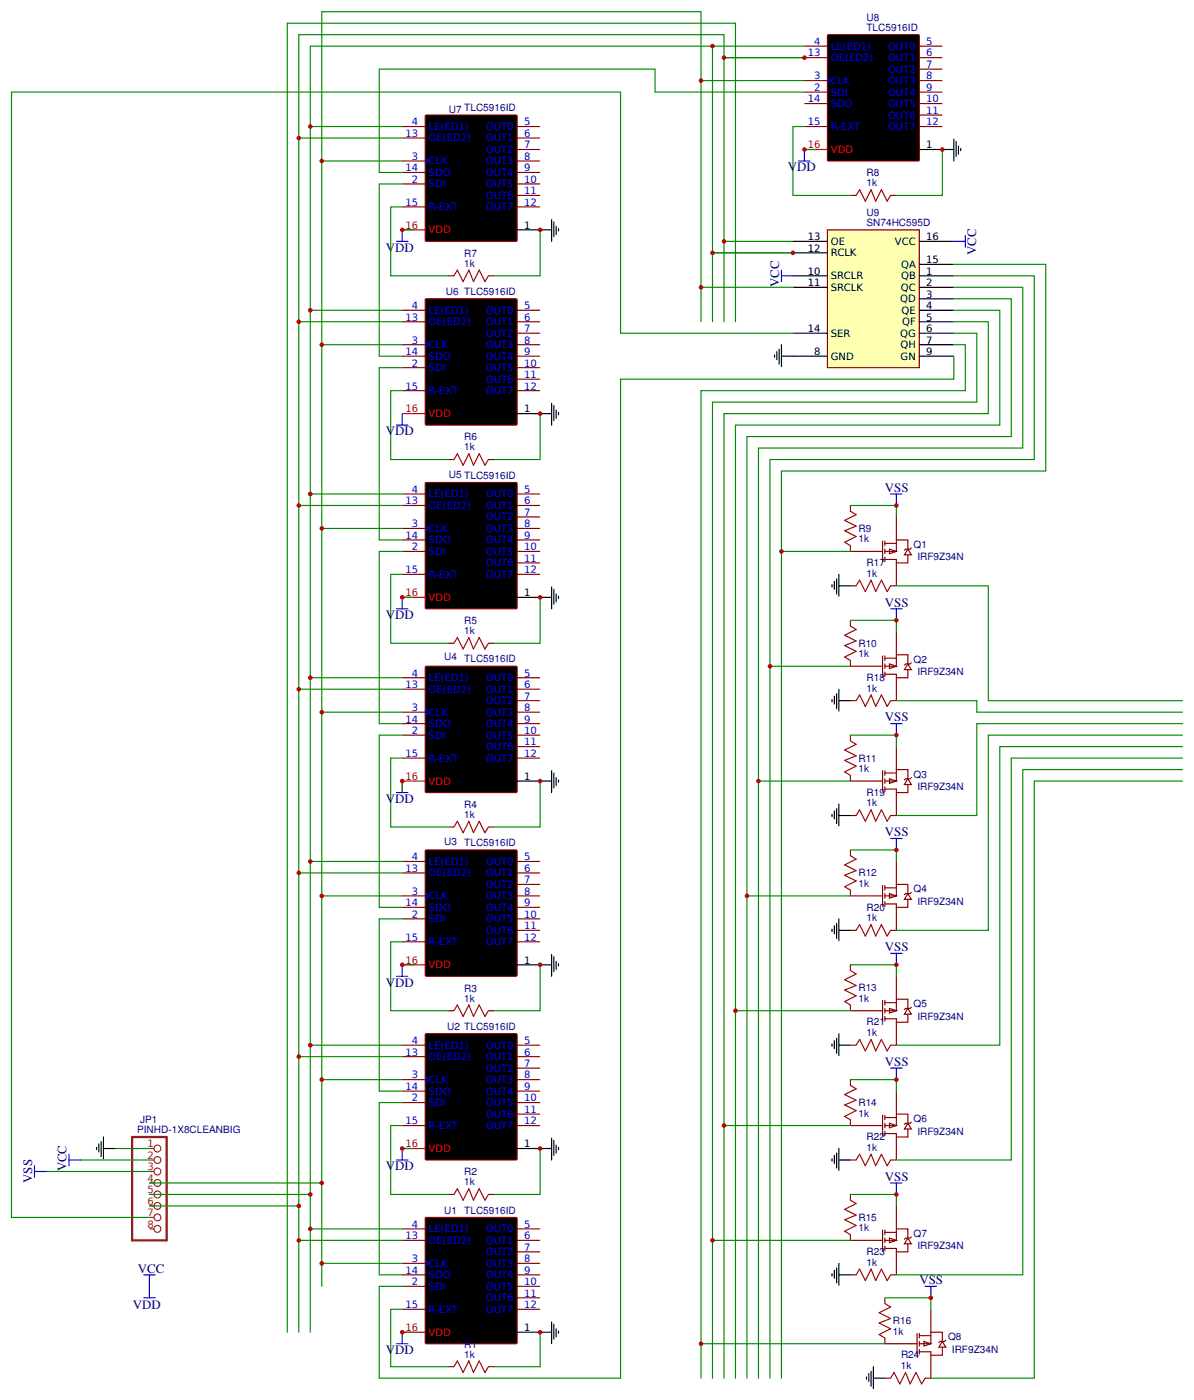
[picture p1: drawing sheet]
<svg xmlns="http://www.w3.org/2000/svg" width="277mm" height="325mm" viewBox="0 0 277 325" stroke-linecap="round" stroke-linejoin="round" font-family="sans-serif">
<path d="M192.2 8.1h20.9l.2 .1 .1 28.9-.2 .3h-20.9l-.2-.1-.1-29zM98.7 282.9l.2-.1h20.8l.3 .1v28.9l-.1 .3h-21l-.2-.1z" fill="#000" stroke="#800" stroke-width=".27"/>
<path d="M213.4 34.7h5.3M120 309.4h5.3" fill="none" stroke="#000" stroke-width=".27"/>
<g fill="none" stroke="#800" stroke-width=".27">
<path d="M186.7 18.7h5.3M186.7 10.7h5.3M186.7 13.4h5.3M213.4 18.7h5.3M213.4 10.7h5.3M213.4 13.4h5.3M213.4 16.1h5.3M186.7 21.4h5.3M186.7 24.1h5.3M186.7 29.4h5.3M213.4 21.4h5.3M213.4 24.1h5.3"/>
<path d="M213.4 26.7h5.3M213.4 29.4h5.3M93.3 296.1h5.4M93.3 293.4h5.4M93.3 285.4h5.4M93.3 288.1h5.4M93.3 298.8h5.4M120 296.1h5.3M120 293.4h5.3M120 285.4h5.3M120 288.1h5.3M120 290.8h5.3"/>
<path d="M120 298.8h5.3M93.3 304.1h5.4M120 301.4h5.3M120 304.1h5.3"/>
</g>
<path d="M192 17.9l.8 .8-.8 .8M98.7 292.6l.8 .8-.8 .8" fill="none" stroke="#00f" stroke-width=".27"/>
<path d="M186.7 34.7h5.3M93.3 309.4h5.4" fill="none" stroke="#f00" stroke-width=".27"/>
<path d="M162.7 74.7v-72h-88v296.1M165.4 74.7v-64h-93.4v298.7M168 74.7v-66.6h-98.7v301.3M170.7 74.7v-69.3h-104v304M74.7 122.7h18.6M74.7 165.4h18.6M74.7 208.1h18.6" fill="none" stroke="#080" stroke-width=".27"/>
<circle cx="74.7" cy="122.7" r=".53" fill="#c00"/>
<path d="M74.7 80.1h18.6" fill="none" stroke="#080" stroke-width=".27"/>
<circle cx="74.7" cy="80.1" r=".53" fill="#c00"/>
<path d="M74.7 37.4h18.6" fill="none" stroke="#080" stroke-width=".27"/>
<circle cx="74.7" cy="37.4" r=".53" fill="#c00"/>
<path d="M72 29.4h21.3" fill="none" stroke="#080" stroke-width=".27"/>
<circle cx="72" cy="29.4" r=".53" fill="#c00"/>
<path d="M72 72.1h21.3" fill="none" stroke="#080" stroke-width=".27"/>
<g fill="#c00">
<circle cx="72" cy="72.1" r=".53"/>
<circle cx="74.7" cy="208.1" r=".53"/>
</g>
<path d="M192 53.4h21.4v32h-21.4z" fill="#ffffb0" stroke="#800000" stroke-width=".27"/>
<g fill="none" stroke="#000" stroke-width=".27">
<path d="M184 56.1h8M184 58.7h8M213.4 56.1h8M184 64.1h8M184 66.7h8M184 77.4h8M213.4 64.1h8M213.4 66.7h8M213.4 77.4h8M213.4 61.4h8M213.4 69.4h8M213.4 72.1h8"/>
<path d="M213.4 74.7h8M184 82.7h8M213.4 82.7h8M213.4 80.1h8"/>
</g>
<path d="M74.7 250.8h18.6M74.7 293.4h18.6" fill="none" stroke="#080" stroke-width=".27"/>
<circle cx="74.7" cy="293.4" r=".53" fill="#c00"/>
<path d="M162.7 18.7h24M168 13.4h18.7M93.3 42.7h-5.3v40h5.3M165.4 58.7h18.6M93.3 85.4h-5.3v40h5.3M72 114.7h21.3M93.3 128.1h-5.3v40h5.3M93.3 170.7h-5.3v40h5.3M93.3 213.4h-5.3v40h5.3M93.3 256.1h-5.3v40h5.3" fill="none" stroke="#080" stroke-width=".27"/>
<path d="M98.8 26.8l20.9-.1 .3 .2v28.9l-.1 .2-21 .1-.2-.2v-28.9zM98.7 69.5l.2-.1h20.8l.3 .1v29l-.1 .2h-21l-.2-.1zM98.7 112.2l.2-.1h20.8l.3 .1v28.9l-.1 .3h-21l-.2-.1zM98.7 154.9l.2-.2h20.8l.3 .2v28.9l-.1 .2-21 .1-.2-.2zM98.7 197.5l.2-.1h20.8l.3 .1v29l-.1 .2h-21l-.2-.1zM98.7 240.2l.2-.1h20.8l.3 .1v29l-.1 .2h-21l-.2-.1z" fill="#000" stroke="#800" stroke-width=".27"/>
<path d="M120 53.4h5.3M120 96.1h5.3M120 138.7h5.3M120 181.4h5.3M120 224.1h5.3M120 266.8h5.3" fill="none" stroke="#000" stroke-width=".27"/>
<g fill="none" stroke="#800" stroke-width=".27">
<path d="M93.3 37.4h5.4M93.3 29.4h5.4M93.3 32.1h5.4M120 37.4h5.3M120 29.4h5.3M120 32.1h5.3M120 34.7h5.3M93.3 40.1h5.4M93.3 42.7h5.4M93.3 48.1h5.4M120 40.1h5.3M120 42.7h5.3"/>
<path d="M120 45.4h5.3M120 48.1h5.3M93.3 72.1h5.4M93.3 74.7h5.4M120 72.1h5.3M120 74.7h5.3M120 77.4h5.3M93.3 82.7h5.4M93.3 80.1h5.4M93.3 85.4h5.4M93.3 90.7h5.4M120 82.7h5.3"/>
<path d="M120 80.1h5.3M120 85.4h5.3M120 88.1h5.3M120 90.7h5.3M93.3 114.7h5.4M93.3 117.4h5.4M120 114.7h5.3M120 117.4h5.3M93.3 125.4h5.4M93.3 122.7h5.4M93.3 128.1h5.4M93.3 133.4h5.4"/>
<path d="M120 125.4h5.3M120 122.7h5.3M120 120.1h5.3M120 128.1h5.3M120 130.7h5.3M120 133.4h5.3M93.3 157.4h5.4M120 157.4h5.3M93.3 168.1h5.4M93.3 165.4h5.4M93.3 160.1h5.4M93.3 170.7h5.4"/>
<path d="M93.3 176.1h5.4M120 168.1h5.3M120 165.4h5.3M120 160.1h5.3M120 162.7h5.3M120 170.7h5.3M120 173.4h5.3M120 176.1h5.3M93.3 210.7h5.4M93.3 208.1h5.4M93.3 200.1h5.4M93.3 202.7h5.4"/>
<path d="M93.3 213.4h5.4M93.3 218.7h5.4M120 210.7h5.3M120 208.1h5.3M120 200.1h5.3M120 202.7h5.3M120 205.4h5.3M120 213.4h5.3M120 216.1h5.3M120 218.7h5.3M93.3 253.4h5.4M93.3 250.8h5.4"/>
<path d="M93.3 242.7h5.4M93.3 245.4h5.4M93.3 256.1h5.4M120 253.4h5.3M120 250.8h5.3M120 242.7h5.3M120 245.4h5.3M120 248.1h5.3M120 256.1h5.3M120 258.8h5.3M93.3 261.4h5.4M120 261.4h5.3"/>
</g>
<path d="M98.7 36.6l.8 .8-.8 .8M98.7 79.3l.8 .8-.8 .8M98.7 121.9l.8 .8-.8 .8M98.7 164.6l.8 .8-.8 .8M98.7 207.3l.8 .8-.8 .8M98.7 250l.8 .8-.8 .8" fill="none" stroke="#00f" stroke-width=".27"/>
<path d="M93.3 53.4h5.4M93.3 96.1h5.4M93.3 138.7h5.4M93.3 181.4h5.4M93.3 224.1h5.4M93.3 266.8h5.4" fill="none" stroke="#f00" stroke-width=".27"/>
<circle cx="72" cy="114.7" r=".53" fill="#c00"/>
<path d="M72 157.4h21.3M72 200.1h21.3" fill="none" stroke="#080" stroke-width=".27"/>
<circle cx="72" cy="200.1" r=".53" fill="#c00"/>
<path d="M72 242.7h21.3" fill="none" stroke="#080" stroke-width=".27"/>
<circle cx="72" cy="242.8" r=".53" fill="#c00"/>
<path d="M72 285.4h21.3" fill="none" stroke="#080" stroke-width=".27"/>
<circle cx="72" cy="285.4" r=".53" fill="#c00"/>
<path d="M69.3 288.1h24" fill="none" stroke="#080" stroke-width=".27"/>
<circle cx="69.3" cy="288.1" r=".53" fill="#c00"/>
<path d="M69.3 245.4h24" fill="none" stroke="#080" stroke-width=".27"/>
<circle cx="69.3" cy="245.4" r=".53" fill="#c00"/>
<path d="M69.3 117.4h24M69.3 160.1h24M69.3 202.7h24" fill="none" stroke="#080" stroke-width=".27"/>
<circle cx="69.3" cy="117.4" r=".53" fill="#c00"/>
<path d="M69.3 32.1h24" fill="none" stroke="#080" stroke-width=".27"/>
<circle cx="69.3" cy="32.1" r=".53" fill="#c00"/>
<path d="M168 13.4h18.7M168 56.1h16M93.3 261.4h-2.6v16h13.3M125.3 266.8v10.6h-10.6" fill="none" stroke="#080" stroke-width=".27"/>
<path d="M105.3 277.4l.8-1.3 1.4 2.7 1.3-2.7 1.1 2.7 1.3-2.7 1.3 2.7 .8-1.4M105.3 317.4l.8-1.3 1.4 2.7 1.3-2.7 1.1 2.7 1.3-2.7 1.3 2.7 .8-1.4" fill="none" stroke="#a00000" stroke-width=".27"/>
<path d="M104 277.4h1.3M113.3 277.4h1.4M104 317.4h1.3M113.3 317.4h1.4" fill="none" stroke="#800" stroke-width=".27"/>
<g fill="none" stroke="#000" stroke-width=".27">
<path d="M218.7 34.7h2.7M221.4 32.3v5.1M221.9 32.9v3.4M222.4 33.9v1.9M223 34.5v.5M125.3 53.4h2.7M128 51v5.1M128.5 51.5v3.5M129.1 52.6v1.9M129.6 53.1v.6M125.3 96.1h2.7M128 93.7v5"/>
<path d="M128.5 94.2v3.5M129.1 95.3v1.8M129.6 95.8v.5M128 179v5.1M128.5 179.5v3.5M125.3 181.4h2.7M129.1 180.6v1.9M129.6 181.1v.6M125.3 224.1h2.7M128 221.7v5M128.5 222.2v3.5M129.1 223.3v1.8"/>
<path d="M129.6 223.8v.5M125.3 266.8h2.7M128 264.4v5M128.5 264.9v3.5M129.1 266v1.8M129.6 266.5v.5M125.3 309.4h2.7M128 307v5.1M128.5 307.6v3.4M129.1 308.6v1.9M129.6 309.2v.5"/>
</g>
<circle cx="125.3" cy="266.8" r=".53" fill="#c00"/>
<path d="M125.3 309.4v8h-10.6" fill="none" stroke="#080" stroke-width=".27"/>
<circle cx="125.3" cy="309.4" r=".53" fill="#c00"/>
<path d="M93.3 218.7h-2.6v16h13.3M125.3 224.1v10.6h-10.6M93.3 304.1h-2.6v13.3h13.3" fill="none" stroke="#080" stroke-width=".27"/>
<path d="M105.3 234.7l.8-1.3 1.4 2.7 1.3-2.7 1.1 2.7 1.3-2.7 1.3 2.7 .8-1.4" fill="none" stroke="#a00000" stroke-width=".27"/>
<path d="M104 234.7h1.3M113.3 234.7h1.4" fill="none" stroke="#800" stroke-width=".27"/>
<circle cx="125.3" cy="224.1" r=".53" fill="#c00"/>
<path d="M105.3 106.7l.8-1.3 1.4 2.7 1.3-2.7 1.1 2.7 1.3-2.7 1.3 2.7 .8-1.4M105.3 149.4l.8-1.3 1.4 2.6 1.3-2.6 1.1 2.6 1.3-2.6 1.3 2.6 .8-1.3M105.3 192.1l.8-1.4 1.4 2.7 1.3-2.7 1.1 2.7 1.3-2.7 1.3 2.7 .8-1.3" fill="none" stroke="#a00000" stroke-width=".27"/>
<path d="M104 106.7h1.3M113.3 106.7h1.4M104 149.4h1.3M113.3 149.4h1.4M104 192.1h1.3M113.3 192.1h1.4" fill="none" stroke="#800" stroke-width=".27"/>
<path d="M93.3 90.7h-2.6v16h13.3M125.3 96.1v10.6h-10.6M93.3 133.4h-2.6v16h13.3M125.3 138.7v10.7h-10.6M93.3 176.1h-2.6v16h13.3M125.3 181.4v10.7h-10.6" fill="none" stroke="#080" stroke-width=".27"/>
<g fill="#c00">
<circle cx="125.3" cy="96.1" r=".53"/>
<circle cx="74.7" cy="250.8" r=".53"/>
<circle cx="69.3" cy="160.1" r=".53"/>
<circle cx="72" cy="157.4" r=".53"/>
<circle cx="74.7" cy="165.4" r=".53"/>
<circle cx="125.3" cy="181.4" r=".53"/>
</g>
<path d="M105.3 64.1l.8-1.4 1.4 2.7 1.3-2.7 1.1 2.7 1.3-2.7 1.3 2.7 .8-1.3" fill="none" stroke="#a00000" stroke-width=".27"/>
<path d="M104 64.1h1.3M113.3 64.1h1.4" fill="none" stroke="#800" stroke-width=".27"/>
<path d="M125.3 53.4v10.7h-10.6" fill="none" stroke="#080" stroke-width=".27"/>
<circle cx="125.3" cy="53.4" r=".53" fill="#c00"/>
<path d="M198.7 45.4l.8-1.3 1.3 2.6 1.4-2.6 1 2.6 1.4-2.6 1.3 2.6 .8-1.3" fill="none" stroke="#a00000" stroke-width=".27"/>
<path d="M197.4 45.4h1.3M206.7 45.4h1.3" fill="none" stroke="#800" stroke-width=".27"/>
<path d="M186.7 29.4h-2.7v16h13.4" fill="none" stroke="#080" stroke-width=".27"/>
<g fill="#fefefe" stroke="#800" stroke-width=".27">
<path d="M206.4 127.5l1.6 .6-1.6 .5z"/>
<path d="M210.7 127.5l.8 1.4h-1.6z"/>
</g>
<g fill="none" stroke="#800" stroke-width=".27">
<path d="M197.4 117.4v1.3M197.4 126.7v1.4h7.4M204.8 125.7v4.8M205.4 126.2h2.6M205.4 125.7v1M205.4 127.5v1.1M205.4 129.4v1.1M208 125.4h2.7v2.1M208 125.4v2.7h-2.6M208 120.1v5.3M208 130.7v5.4M210.7 128.9v1.8h-2.7v-.8h-2.6"/>
<path d="M211.5 127.3l-.3 .2h-1l-.3 .3"/>
</g>
<path d="M197.4 118.7l1.3 .8-2.7 1.4 2.7 1.3-2.7 1.1 2.7 1.3-2.7 1.3 1.4 .8" fill="none" stroke="#a00000" stroke-width=".27"/>
<path d="M206.7 114.7h2.7M208 114.7v2.7" fill="none" stroke="#00f" stroke-width=".27"/>
<path d="M221.4 77.4h5.3v16h-61.3v226.7M221.4 74.7h8v21.4h-61.4v224M221.4 72.1h10.6v26.6h-61.3v221.4M221.4 69.4h13.3v32h-61.3v218.7M221.4 66.7h16v37.4h-61.4v216M221.4 64.1h18.6v42.6h-61.3v213.4M221.4 61.4h21.3v48h-61.3v210.7M221.4 80.1h2.6v10.6h-61.3v229.4M197.4 117.4h10.6v2.7" fill="none" stroke="#080" stroke-width=".27"/>
<circle cx="208" cy="117.4" r=".53" fill="#c00"/>
<g fill="#fefefe" stroke="#800" stroke-width=".27">
<path d="M206.4 154.2l1.6 .5-1.6 .6z"/>
<path d="M210.7 154.2l.8 1.3h-1.6z"/>
</g>
<g fill="none" stroke="#800" stroke-width=".27">
<path d="M197.4 153.4v1.3h7.4M197.4 144.1v1.3M204.8 152.3v4.8M205.4 152.9h2.6M205.4 152.3v1.1M205.4 154.2v1.1M205.4 156.1v1M208 152.1h2.7v2.1M208 152.1v2.6h-2.6M208 146.7v5.4M208 157.4v5.3M210.7 155.5v1.9h-2.7v-.8h-2.6"/>
<path d="M211.5 153.9l-.3 .3h-1l-.3 .3"/>
</g>
<path d="M197.4 145.4l1.3 .8-2.7 1.3 2.7 1.4-2.7 1 2.7 1.4-2.7 1.3 1.4 .8" fill="none" stroke="#a00000" stroke-width=".27"/>
<path d="M206.7 141.4h2.7M208 141.4v2.7" fill="none" stroke="#00f" stroke-width=".27"/>
<path d="M197.4 144.1h10.6v2.6" fill="none" stroke="#080" stroke-width=".27"/>
<g fill="#fefefe" stroke="#800" stroke-width=".27">
<path d="M206.4 180.9l1.6 .5-1.6 .5z"/>
<path d="M210.7 180.9l.8 1.3h-1.6z"/>
</g>
<g fill="none" stroke="#800" stroke-width=".27">
<path d="M197.4 170.7v1.4M204.8 179v4.8M205.4 179.5h2.6M205.4 179v1.1M208 178.7h2.7v2.2M208 178.7v2.7h-2.6M208 173.4v5.3M197.4 180.1v1.3h7.4M205.4 180.9v1M205.4 182.7v1.1M208 184.1v5.3M210.7 182.2v1.9h-2.7v-.8h-2.6"/>
<path d="M211.5 180.6l-.3 .3h-1l-.3 .2"/>
</g>
<path d="M197.4 172.1l1.3 .8-2.7 1.3 2.7 1.3-2.7 1.1 2.7 1.3-2.7 1.4 1.4 .8" fill="none" stroke="#a00000" stroke-width=".27"/>
<path d="M206.7 168.1h2.7M208 168.1v2.6" fill="none" stroke="#00f" stroke-width=".27"/>
<path d="M197.4 170.7h10.6v2.7" fill="none" stroke="#080" stroke-width=".27"/>
<circle cx="208" cy="170.7" r=".53" fill="#c00"/>
<g fill="#fefefe" stroke="#800" stroke-width=".27">
<path d="M206.4 207.5l1.6 .6-1.6 .5z"/>
<path d="M210.7 207.5l.8 1.4h-1.6z"/>
</g>
<g fill="none" stroke="#800" stroke-width=".27">
<path d="M197.4 197.4v1.3M197.4 206.7v1.4h7.4M204.8 205.7v4.8M205.4 206.2h2.6M205.4 205.7v1M205.4 207.5v1.1M205.4 209.4v1.1M208 205.4h2.7v2.1M208 205.4v2.7h-2.6M208 200.1v5.3M208 210.7v5.4M210.7 208.9v1.8h-2.7v-.8h-2.6"/>
<path d="M211.5 207.3l-.3 .2h-1l-.3 .3"/>
</g>
<path d="M197.4 198.7l1.3 .8-2.7 1.4 2.7 1.3-2.7 1.1 2.7 1.3-2.7 1.3 1.4 .8" fill="none" stroke="#a00000" stroke-width=".27"/>
<path d="M206.7 194.7h2.7M208 194.7v2.7" fill="none" stroke="#00f" stroke-width=".27"/>
<path d="M197.4 197.4h10.6v2.7" fill="none" stroke="#080" stroke-width=".27"/>
<circle cx="208" cy="197.4" r=".53" fill="#c00"/>
<g fill="#fefefe" stroke="#800" stroke-width=".27">
<path d="M206.4 234.2l1.6 .5-1.6 .6z"/>
<path d="M210.7 234.2l.8 1.3h-1.6z"/>
</g>
<g fill="none" stroke="#800" stroke-width=".27">
<path d="M197.4 233.4v1.3h7.4M197.4 224.1v1.3M204.8 232.3v4.8M205.4 232.9h2.6M205.4 232.3v1.1M205.4 234.2v1.1M205.4 236.1v1M208 232.1h2.7v2.1M208 232.1v2.6h-2.6M208 226.7v5.4M208 237.4v5.3M210.7 235.5v1.9h-2.7v-.8h-2.6"/>
<path d="M211.5 233.9l-.3 .3h-1l-.3 .3"/>
</g>
<path d="M197.4 225.4l1.3 .8-2.7 1.3 2.7 1.4-2.7 1 2.7 1.4-2.7 1.3 1.4 .8" fill="none" stroke="#a00000" stroke-width=".27"/>
<path d="M206.7 221.4h2.7M208 221.4v2.7" fill="none" stroke="#00f" stroke-width=".27"/>
<path d="M197.4 224.1h10.6v2.6" fill="none" stroke="#080" stroke-width=".27"/>
<circle cx="208" cy="224.1" r=".53" fill="#c00"/>
<g fill="#fefefe" stroke="#800" stroke-width=".27">
<path d="M206.4 260.9l1.6 .5-1.6 .6z"/>
<path d="M210.7 260.9l.8 1.3h-1.6z"/>
</g>
<g fill="none" stroke="#800" stroke-width=".27">
<path d="M197.4 250.8v1.3M204.8 259v4.8M205.4 259.6h2.6M205.4 259v1.1M208 258.8h2.7v2.1M208 258.8v2.6h-2.6M208 253.4v5.4M197.4 260.1v1.3h7.4M205.4 260.9v1.1M205.4 262.8v1M208 264.1v5.3M210.7 262.2v1.9h-2.7v-.8h-2.6"/>
<path d="M211.5 260.6l-.3 .3h-1l-.3 .3"/>
</g>
<path d="M197.4 252.1l1.3 .8-2.7 1.3 2.7 1.4-2.7 1 2.7 1.4-2.7 1.3 1.4 .8" fill="none" stroke="#a00000" stroke-width=".27"/>
<path d="M206.7 248.1h2.7M208 248.1v2.7" fill="none" stroke="#00f" stroke-width=".27"/>
<path d="M197.4 250.8h10.6v2.6" fill="none" stroke="#080" stroke-width=".27"/>
<circle cx="208" cy="250.8" r=".53" fill="#c00"/>
<g fill="#fefefe" stroke="#800" stroke-width=".27">
<path d="M206.4 287.6l1.6 .5-1.6 .5z"/>
<path d="M210.7 287.6l.8 1.3h-1.6z"/>
</g>
<g fill="none" stroke="#800" stroke-width=".27">
<path d="M197.4 277.4v1.4M197.4 286.8v1.3h7.4M204.8 285.7v4.8M205.4 286.2h2.6M205.4 285.7v1.1M205.4 287.6v1M205.4 289.4v1.1M208 285.4h2.7v2.2M208 285.4v2.7h-2.6M208 280.1v5.3M208 290.8v5.3M210.7 288.9v1.9h-2.7v-.8h-2.6"/>
<path d="M211.5 287.3l-.3 .3h-1l-.3 .2"/>
</g>
<path d="M197.4 278.8l1.3 .8-2.7 1.3 2.7 1.3-2.7 1.1 2.7 1.3-2.7 1.4 1.4 .8" fill="none" stroke="#a00000" stroke-width=".27"/>
<path d="M206.7 274.8h2.7M208 274.8v2.6" fill="none" stroke="#00f" stroke-width=".27"/>
<path d="M197.4 277.4h10.6v2.7" fill="none" stroke="#080" stroke-width=".27"/>
<circle cx="208" cy="277.4" r=".53" fill="#c00"/>
<g fill="#fefefe" stroke="#800" stroke-width=".27">
<path d="M214.4 311.6l1.6 .5-1.6 .5z"/>
<path d="M218.7 311.6l.8 1.3h-1.6z"/>
</g>
<g fill="none" stroke="#800" stroke-width=".27">
<path d="M205.4 310.8v1.3h7.4M205.4 301.4v1.4M212.8 309.7v4.8M213.4 310.2h2.6M213.4 309.7v1.1M213.4 311.6v1M213.4 313.4v1.1M216 309.4h2.7v2.2M216 309.4v2.7h-2.6M216 304.1v5.3M216 314.8v5.3M218.7 312.9v1.9h-2.7v-.8h-2.6"/>
<path d="M219.5 311.3l-.3 .3h-1l-.3 .2"/>
</g>
<path d="M205.4 302.8l1.3 .8-2.7 1.3 2.7 1.3-2.7 1.1 2.7 1.3-2.7 1.4 1.4 .8" fill="none" stroke="#a00000" stroke-width=".27"/>
<path d="M214.7 298.8h2.7M216 298.8v2.6" fill="none" stroke="#00f" stroke-width=".27"/>
<path d="M205.4 301.4h10.6v2.7" fill="none" stroke="#080" stroke-width=".27"/>
<circle cx="216" cy="301.4" r=".53" fill="#c00"/>
<path d="M218.7 34.7v10.7h-10.7" fill="none" stroke="#080" stroke-width=".27"/>
<circle cx="218.7" cy="34.7" r=".53" fill="#c00"/>
<path d="M181.4 128.1h16" fill="none" stroke="#080" stroke-width=".27"/>
<circle cx="181.4" cy="128.1" r=".53" fill="#c00"/>
<path d="M178.7 154.7h18.7M176 181.4h21.4" fill="none" stroke="#080" stroke-width=".27"/>
<circle cx="176" cy="181.4" r=".53" fill="#c00"/>
<path d="M173.4 208.1h24" fill="none" stroke="#080" stroke-width=".27"/>
<circle cx="173.4" cy="208.1" r=".53" fill="#c00"/>
<path d="M170.7 234.7h26.7" fill="none" stroke="#080" stroke-width=".27"/>
<circle cx="170.7" cy="234.7" r=".53" fill="#c00"/>
<path d="M168 261.4h29.4" fill="none" stroke="#080" stroke-width=".27"/>
<circle cx="168" cy="261.4" r=".53" fill="#c00"/>
<path d="M165.4 288.1h32" fill="none" stroke="#080" stroke-width=".27"/>
<circle cx="165.4" cy="288.1" r=".53" fill="#c00"/>
<path d="M162.7 312.1h42.7" fill="none" stroke="#080" stroke-width=".27"/>
<circle cx="162.7" cy="312.1" r=".53" fill="#c00"/>
<path d="M125.3 138.7h2.7M128 136.3v5.1M128.5 136.9v3.4M129.1 137.9v1.9M129.6 138.5v.5" fill="none" stroke="#000" stroke-width=".27"/>
<circle cx="125.3" cy="138.7" r=".53" fill="#c00"/>
<path d="M179.8 82.5v.5M180.3 81.7v1.8M180.8 81.1v3.5M181.4 82.7h2.6M181.4 80.1v5" fill="none" stroke="#000" stroke-width=".27"/>
<g fill="none" stroke="#00f" stroke-width=".27">
<path d="M185.4 37.4h2.6M186.7 34.7v2.7M92 56.1h2.7M93.3 53.4v2.7M221.4 56.1h2.6M224 54.7v2.7M92 98.7h2.7M93.3 96.1v2.6M93.3 138.7v2.7M92 141.4h2.7M92 184.1h2.7M93.3 181.4v2.7"/>
<path d="M92 226.7h2.7M93.3 224.1v2.6M92 269.4h2.7M93.3 266.8v2.6M92 312.1h2.7M93.3 309.4v2.7"/>
</g>
<path d="M93.3 48.1h-2.6v16h13.3" fill="none" stroke="#080" stroke-width=".27"/>
<circle cx="69.3" cy="202.7" r=".53" fill="#c00"/>
<path d="M69.3 74.7h24" fill="none" stroke="#080" stroke-width=".27"/>
<circle cx="69.3" cy="74.7" r=".53" fill="#c00"/>
<path d="M198.7 136.1l.8-1.4 1.3 2.7 1.4-2.7 1 2.7 1.4-2.7 1.3 2.7 .8-1.3" fill="none" stroke="#a00000" stroke-width=".27"/>
<path d="M197.4 136.1h1.3M206.7 136.1h1.3" fill="none" stroke="#800" stroke-width=".27"/>
<path d="M208 136.1h21.4v26.6h45" fill="none" stroke="#080" stroke-width=".27"/>
<path d="M193.1 135.8v.5M193.6 135v1.9M194.2 134.5v3.4M194.7 136.1h2.7M194.7 133.4v5.1" fill="none" stroke="#000" stroke-width=".27"/>
<circle cx="208" cy="144.1" r=".53" fill="#c00"/>
<path d="M198.7 162.7l.8-1.3 1.3 2.7 1.4-2.7 1 2.7 1.4-2.7 1.3 2.7 .8-1.4M198.7 189.4l.8-1.3 1.3 2.6 1.4-2.6 1 2.6 1.4-2.6 1.3 2.6 .8-1.3M198.7 216.1l.8-1.4 1.3 2.7 1.4-2.7 1 2.7 1.4-2.7 1.3 2.7 .8-1.3M198.7 242.7l.8-1.3 1.3 2.7 1.4-2.7 1 2.7 1.4-2.7 1.3 2.7 .8-1.4M198.7 269.4l.8-1.3 1.3 2.7 1.4-2.7 1 2.7 1.4-2.7 1.3 2.7 .8-1.4M198.7 296.1l.8-1.3 1.3 2.6 1.4-2.6 1 2.6 1.4-2.6 1.3 2.6 .8-1.3M206.7 320.1l.8-1.3 1.3 2.6 1.4-2.6 1 2.6 1.4-2.6 1.3 2.6 .8-1.3" fill="none" stroke="#a00000" stroke-width=".27"/>
<g fill="none" stroke="#800" stroke-width=".27">
<path d="M197.4 162.7h1.3M206.7 162.7h1.3M197.4 189.4h1.3M206.7 189.4h1.3M197.4 216.1h1.3M206.7 216.1h1.3M197.4 242.7h1.3M206.7 242.7h1.3M197.4 269.4h1.3M206.7 269.4h1.3M197.4 296.1h1.3M206.7 296.1h1.3"/>
<path d="M205.4 320.1h1.3M214.7 320.1h1.3"/>
</g>
<g fill="none" stroke="#080" stroke-width=".27">
<path d="M208 162.7h18.7v2.7h47.7M274.4 168.1h-47.7v21.3h-18.7M274.4 170.7h-45v45.4h-21.4M274.4 173.4h-42.4v69.3h-24M274.4 176.1h-39.7v93.3h-26.7M274.4 178.7h-37v117.4h-29.4M274.4 181.4h-34.4v138.7h-24M10.7 272.1h24M18.7 269.4h16M26.7 266.8h8M34.7 274.8h40M34.7 277.4h37.3"/>
<path d="M34.7 280.1h34.6"/>
</g>
<g fill="none" stroke="#000" stroke-width=".27">
<path d="M193.1 162.5v.5M193.6 161.7v1.8M194.2 161.1v3.5M194.7 162.7h2.7M194.7 160.1v5M193.1 189.1v.6M193.6 188.3v1.9M194.2 187.8v3.5M194.7 186.7v5.1M194.7 189.4h2.7M193.1 215.8v.5M193.6 215v1.9"/>
<path d="M194.2 214.5v3.4M194.7 213.4v5.1M194.7 216.1h2.7M193.1 242.5v.5M193.6 241.7v1.9M194.2 241.1v3.5M194.7 240.1v5.1M194.7 242.7h2.7M22.4 266.5v.5M22.9 265.7v1.9M23.5 265.2v3.4M24 266.8h2.7"/>
<path d="M24 264.1v5.1M193.1 269.2v.5M193.6 268.4v1.8M194.2 267.8v3.5M194.7 266.8v5M194.7 269.4h2.7M193.1 295.8v.6M193.6 295v1.9M194.2 294.5v3.5M194.7 293.4v5.1M194.7 296.1h2.7M201.1 319.8v.6"/>
<path d="M201.6 319v1.9M202.2 318.5v3.5M202.7 317.4v5.1M202.7 320.1h2.7"/>
</g>
<path d="M30.7 264.1h8v24h-8z" fill="none" stroke="#8d2323" stroke-width=".53"/>
<g fill="none" stroke="#8d2323" stroke-width=".27">
<path d="M34.7 266.8h1M34.7 269.4h1M34.7 272.1h1M34.7 274.8h1M34.7 277.4h1M34.7 280.1h1M34.7 282.8h1M34.7 285.4h1"/>
<circle cx="36.5" cy="269.4" r=".8"/>
<circle cx="36.5" cy="277.4" r=".8"/>
<circle cx="36.5" cy="266.8" r=".8"/>
<circle cx="36.5" cy="274.8" r=".8"/>
<circle cx="36.5" cy="272.1" r=".8"/>
<circle cx="36.5" cy="285.4" r=".8"/>
<circle cx="36.5" cy="282.8" r=".8"/>
<circle cx="36.5" cy="280.1" r=".8"/>
</g>
<path d="M8 272.1h2.7M8 270.8v2.6M16 269.4h2.7M16 268.1v2.7" fill="none" stroke="#00f" stroke-width=".27"/>
<g fill="#c00">
<circle cx="74.7" cy="274.8" r=".53"/>
<circle cx="72" cy="277.4" r=".53"/>
<circle cx="69.3" cy="280.1" r=".53"/>
<circle cx="178.7" cy="154.7" r=".53"/>
</g>
<path d="M162.7 66.7h21.3" fill="none" stroke="#080" stroke-width=".27"/>
<g fill="#c00">
<circle cx="168" cy="56.1" r=".53"/>
<circle cx="186.7" cy="13.4" r=".53"/>
<circle cx="162.7" cy="18.7" r=".53"/>
<circle cx="168" cy="13.4" r=".53"/>
<circle cx="162.7" cy="66.7" r=".53"/>
<circle cx="165.4" cy="58.7" r=".53"/>
<circle cx="184" cy="58.7" r=".53"/>
</g>
<path d="M165.4 10.7h21.3M186.7 21.4h-34.7v-5.3h-64v24h5.3M184 77.4h-40v-56h-141.3v261.4h32M221.4 82.7v5.4h-77.4v232h-56v-21.3h5.3" fill="none" stroke="#080" stroke-width=".27"/>
<circle cx="165.4" cy="10.7" r=".53" fill="#c00"/>
<path d="M181.4 64.1h2.6M181.4 62.7v2.7M33.3 296.1h2.7M34.7 296.1v5.3M33.3 301.4h2.7" fill="none" stroke="#00f" stroke-width=".27"/>
<path d="M93.3 309.4h2.7" fill="none" stroke="#080" stroke-width=".27"/>
<circle cx="93.3" cy="309.4" r=".53" fill="#c00"/>
<path d="M93.3 266.8h2.7" fill="none" stroke="#080" stroke-width=".27"/>
<circle cx="93.3" cy="266.8" r=".53" fill="#c00"/>
<path d="M93.3 224.1h2.7" fill="none" stroke="#080" stroke-width=".27"/>
<circle cx="93.3" cy="224.1" r=".53" fill="#c00"/>
<path d="M93.3 181.4v2.7" fill="none" stroke="#080" stroke-width=".27"/>
<circle cx="93.3" cy="181.4" r=".53" fill="#c00"/>
<path d="M93.3 138.7h2.7" fill="none" stroke="#080" stroke-width=".27"/>
<circle cx="93.3" cy="138.7" r=".53" fill="#c00"/>
<path d="M93.3 53.4h2.7" fill="none" stroke="#080" stroke-width=".27"/>
<circle cx="93.3" cy="53.4" r=".53" fill="#c00"/>
<path d="M186.7 34.7h2.7" fill="none" stroke="#080" stroke-width=".27"/>
<circle cx="186.7" cy="34.7" r=".53" fill="#c00"/>
<g font-size="3" fill="#000080">
<text x="182.9" y="39.8">VDD</text>
<text x="89.5" y="58.5">VDD</text>
<text x="226.5" y="59.3" transform="rotate(-90 226.5 59.3)">VCC</text>
<text x="180.8" y="66.7" transform="rotate(-90 180.8 66.7)">VCC</text>
<text x="89.5" y="101.1">VDD</text>
<text x="205.4" y="114.2">VSS</text>
<text x="89.5" y="143.8">VDD</text>
<text x="205.4" y="140.9">VSS</text>
<text x="205.4" y="167.5">VSS</text>
<text x="89.5" y="186.5">VDD</text>
<text x="205.4" y="194.2">VSS</text>
<text x="205.4" y="220.9">VSS</text>
<text x="89.5" y="229.1">VDD</text>
<text x="205.4" y="247.6">VSS</text>
<text x="7.5" y="274.8" transform="rotate(-90 7.5 274.8)">VSS</text>
<text x="15.5" y="272.1" transform="rotate(-90 15.5 272.1)">VCC</text>
<text x="89.5" y="271.8">VDD</text>
<text x="205.4" y="274.2">VSS</text>
<text x="32" y="295.6">VCC</text>
<text x="213.4" y="298.2">VSS</text>
<text x="30.8" y="304.1">VDD</text>
<text x="89.5" y="314.5">VDD</text>
</g>
<g font-size="2.3" fill="#000080">
<text x="201.1" y="4.9">U8</text>
<text x="201.1" y="7.2">TLC5916ID</text>
<text x="104.2" y="26.3">U7 TLC5916ID</text>
<text x="201.1" y="40.9">R8</text>
<text x="201.1" y="43.3">1k</text>
<text x="201.1" y="52.5">SN74HC595D</text>
<text x="201.1" y="50.2">U9</text>
<text x="107.8" y="59.6">R7</text>
<text x="107.8" y="61.9">1k</text>
<text x="103.5" y="68.6">U6 TLC5916ID</text>
<text x="107.8" y="104.6">1k</text>
<text x="107.8" y="102.3">R6</text>
<text x="104.2" y="111.1">U5 TLC5916ID</text>
<text x="199.2" y="126">1k</text>
<text x="199.2" y="123.5">R9</text>
<text x="201.1" y="131.5">R17</text>
<text x="212" y="127.3">Q1</text>
<text x="212.9" y="130.2">IRF9Z34N</text>
<text x="201.1" y="133.9">1k</text>
<text x="107.8" y="147.3">1k</text>
<text x="107.8" y="145">R5</text>
<text x="103.1" y="153.3">U4</text>
<text x="107.8" y="153.9">TLC5916ID</text>
<text x="199.2" y="152.7">1k</text>
<text x="199.2" y="150.2">R10</text>
<text x="212" y="153.9">Q2</text>
<text x="201.1" y="160.6">1k</text>
<text x="201.1" y="158.1">R18</text>
<text x="212.9" y="156.8">IRF9Z34N</text>
<text x="199.2" y="179.3">1k</text>
<text x="199.2" y="176.9">R11</text>
<text x="201.1" y="184.8">R19</text>
<text x="212" y="180.6">Q3</text>
<text x="212.9" y="183.5">IRF9Z34N</text>
<text x="107.8" y="189.9">1k</text>
<text x="107.8" y="187.6">R4</text>
<text x="201.1" y="187.3">1k</text>
<text x="103.1" y="196.3">U3</text>
<text x="107.8" y="196.5">TLC5916ID</text>
<text x="199.2" y="203.5">R12</text>
<text x="199.2" y="206">1k</text>
<text x="212" y="207.3">Q4</text>
<text x="201.1" y="213.9">1k</text>
<text x="201.1" y="211.5">R20</text>
<text x="212.9" y="210.2">IRF9Z34N</text>
<text x="107.8" y="232.6">1k</text>
<text x="107.8" y="230.3">R3</text>
<text x="199.2" y="232.7">1k</text>
<text x="199.2" y="230.2">R13</text>
<text x="212" y="234">Q5</text>
<text x="103.8" y="239.3">U2 TLC5916ID</text>
<text x="201.1" y="238.2">R21</text>
<text x="212.9" y="236.8">IRF9Z34N</text>
<text x="201.1" y="240.6">1k</text>
<text x="199.2" y="256.9">R14</text>
<text x="31.8" y="263.2">PINHD-1X8CLEANBIG</text>
<text x="32.5" y="260.9">JP1</text>
<text x="199.2" y="259.3">1k</text>
<text x="212" y="260.6">Q6</text>
<text x="212.9" y="263.5">IRF9Z34N</text>
<text x="201.1" y="267.3">1k</text>
<text x="201.1" y="264.8">R22</text>
<text x="107.8" y="275.3">1k</text>
<text x="107.8" y="273">R2</text>
<text x="103.1" y="282">U1</text>
<text x="107.8" y="281.9">TLC5916ID</text>
<text x="199.2" y="286">1k</text>
<text x="199.2" y="283.5">R15</text>
<text x="212" y="287.3">Q7</text>
<text x="201.1" y="294">1k</text>
<text x="201.1" y="291.5">R23</text>
<text x="212.9" y="290.2">IRF9Z34N</text>
<text x="207.2" y="310">1k</text>
<text x="207.2" y="307.5">R16</text>
<text x="220" y="311.3">Q8</text>
<text x="107.8" y="315.3">1k</text>
<text x="107.8" y="313">R1</text>
<text x="209.1" y="318">1k</text>
<text x="209.1" y="315.5">R24</text>
<text x="220.9" y="314.2">IRF9Z34N</text>
</g>
<g font-size="2.3" fill="#00f">
<text x="188.9" y="10.5">4</text>
<text x="192.8" y="11.5">LE(ED1)</text>
<text x="206.1" y="11.5">OUT0</text>
<text x="215" y="10.5">5</text>
<text x="187.5" y="13.1">13</text>
<text x="192.8" y="14.2">OE(ED2)</text>
<text x="206.1" y="14.2">OUT1</text>
<text x="206.1" y="16.9">OUT2</text>
<text x="215" y="13.1">6</text>
<text x="215" y="15.8">7</text>
<text x="187.5" y="23.8">14</text>
<text x="188.9" y="21.1">2</text>
<text x="188.9" y="18.5">3</text>
<text x="192.8" y="22.2">SDI</text>
<text x="192.8" y="19.5">CLK</text>
<text x="206.1" y="19.5">OUT3</text>
<text x="206.1" y="22.2">OUT4</text>
<text x="215" y="18.5">8</text>
<text x="215" y="21.1">9</text>
<text x="215" y="23.8">10</text>
<text x="95.6" y="29.1">4</text>
<text x="121.6" y="29.1">5</text>
<text x="187.5" y="29.1">15</text>
<text x="192.8" y="24.9">SDO</text>
<text x="206.1" y="24.9">OUT5</text>
<text x="206.1" y="27.5">OUT6</text>
<text x="215" y="26.5">11</text>
<text x="215" y="29.1">12</text>
<text x="94.1" y="31.8">13</text>
<text x="99.5" y="30.2">LE(ED1)</text>
<text x="99.5" y="32.9">OE(ED2)</text>
<text x="112.8" y="30.2">OUT0</text>
<text x="112.8" y="32.9">OUT1</text>
<text x="112.8" y="35.5">OUT2</text>
<text x="121.6" y="31.8">6</text>
<text x="121.6" y="34.5">7</text>
<text x="192.8" y="30.2">R-EXT</text>
<text x="206.1" y="30.2">OUT7</text>
<text x="94.1" y="39.8">14</text>
<text x="95.6" y="37.1">3</text>
<text x="99.5" y="40.9">SDO</text>
<text x="99.5" y="38.2">CLK</text>
<text x="112.8" y="38.2">OUT3</text>
<text x="112.8" y="40.9">OUT4</text>
<text x="121.6" y="37.1">8</text>
<text x="121.6" y="39.8">9</text>
<text x="94.1" y="47.8">15</text>
<text x="95.6" y="42.5">2</text>
<text x="99.5" y="43.5">SDI</text>
<text x="112.8" y="43.5">OUT5</text>
<text x="112.8" y="46.2">OUT6</text>
<text x="121.6" y="42.5">10</text>
<text x="121.6" y="45.1">11</text>
<text x="121.6" y="47.8">12</text>
<text x="99.5" y="48.9">R-EXT</text>
<text x="112.8" y="48.9">OUT7</text>
<text x="95.6" y="71.8">4</text>
<text x="121.6" y="71.8">5</text>
<text x="94.1" y="74.5">13</text>
<text x="99.5" y="72.9">LE(ED1)</text>
<text x="99.5" y="75.5">OE(ED2)</text>
<text x="112.8" y="72.9">OUT0</text>
<text x="112.8" y="75.5">OUT1</text>
<text x="121.6" y="74.5">6</text>
<text x="121.6" y="77.1">7</text>
<text x="94.1" y="82.5">14</text>
<text x="95.6" y="79.8">3</text>
<text x="99.5" y="83.5">SDO</text>
<text x="99.5" y="80.9">CLK</text>
<text x="112.8" y="78.2">OUT2</text>
<text x="112.8" y="80.9">OUT3</text>
<text x="112.8" y="83.5">OUT4</text>
<text x="121.6" y="79.8">8</text>
<text x="121.6" y="82.5">9</text>
<text x="95.6" y="85.1">2</text>
<text x="99.5" y="86.2">SDI</text>
<text x="112.8" y="86.2">OUT5</text>
<text x="112.8" y="88.9">OUT6</text>
<text x="121.6" y="85.1">10</text>
<text x="121.6" y="87.8">11</text>
<text x="94.1" y="90.5">15</text>
<text x="99.5" y="91.5">R-EXT</text>
<text x="112.8" y="91.5">OUT7</text>
<text x="121.6" y="90.5">12</text>
<text x="94.1" y="117.1">13</text>
<text x="95.6" y="114.5">4</text>
<text x="99.5" y="115.5">LE(ED1)</text>
<text x="99.5" y="118.2">OE(ED2)</text>
<text x="112.8" y="115.5">OUT0</text>
<text x="112.8" y="118.2">OUT1</text>
<text x="121.6" y="114.5">5</text>
<text x="121.6" y="117.1">6</text>
<text x="121.6" y="119.8">7</text>
<text x="94.1" y="125.1">14</text>
<text x="95.6" y="122.5">3</text>
<text x="99.5" y="123.5">CLK</text>
<text x="112.8" y="120.9">OUT2</text>
<text x="112.8" y="123.5">OUT3</text>
<text x="121.6" y="122.5">8</text>
<text x="121.6" y="125.1">9</text>
<text x="95.6" y="127.8">2</text>
<text x="99.5" y="126.2">SDO</text>
<text x="99.5" y="128.9">SDI</text>
<text x="112.8" y="126.2">OUT4</text>
<text x="112.8" y="128.9">OUT5</text>
<text x="112.8" y="131.5">OUT6</text>
<text x="121.6" y="127.8">10</text>
<text x="121.6" y="130.5">11</text>
<text x="94.1" y="133.1">15</text>
<text x="99.5" y="134.2">R-EXT</text>
<text x="112.8" y="134.2">OUT7</text>
<text x="121.6" y="133.1">12</text>
<text x="94.1" y="159.8">13</text>
<text x="95.6" y="157.1">4</text>
<text x="99.5" y="158.2">LE(ED1)</text>
<text x="99.5" y="160.9">OE(ED2)</text>
<text x="112.8" y="158.2">OUT0</text>
<text x="112.8" y="160.9">OUT1</text>
<text x="121.6" y="157.1">5</text>
<text x="121.6" y="159.8">6</text>
<text x="94.1" y="167.8">14</text>
<text x="95.6" y="165.1">3</text>
<text x="99.5" y="166.2">CLK</text>
<text x="112.8" y="163.5">OUT2</text>
<text x="112.8" y="166.2">OUT3</text>
<text x="121.6" y="162.5">7</text>
<text x="121.6" y="165.1">8</text>
<text x="121.6" y="167.8">9</text>
<text x="95.6" y="170.5">2</text>
<text x="99.5" y="168.9">SDO</text>
<text x="99.5" y="171.5">SDI</text>
<text x="112.8" y="168.9">OUT4</text>
<text x="112.8" y="171.5">OUT5</text>
<text x="121.6" y="170.5">10</text>
<text x="121.6" y="173.1">11</text>
<text x="94.1" y="175.8">15</text>
<text x="99.5" y="176.9">R-EXT</text>
<text x="112.8" y="174.2">OUT6</text>
<text x="112.8" y="176.9">OUT7</text>
<text x="121.6" y="175.8">12</text>
<text x="94.1" y="202.5">13</text>
<text x="95.6" y="199.8">4</text>
<text x="99.5" y="200.9">LE(ED1)</text>
<text x="99.5" y="203.5">OE(ED2)</text>
<text x="112.8" y="200.9">OUT0</text>
<text x="112.8" y="203.5">OUT1</text>
<text x="121.6" y="199.8">5</text>
<text x="121.6" y="202.5">6</text>
<text x="95.6" y="207.8">3</text>
<text x="99.5" y="208.9">CLK</text>
<text x="112.8" y="206.2">OUT2</text>
<text x="112.8" y="208.9">OUT3</text>
<text x="121.6" y="205.1">7</text>
<text x="121.6" y="207.8">8</text>
<text x="94.1" y="210.5">14</text>
<text x="95.6" y="213.1">2</text>
<text x="99.5" y="211.5">SDO</text>
<text x="99.5" y="214.2">SDI</text>
<text x="112.8" y="211.5">OUT4</text>
<text x="112.8" y="214.2">OUT5</text>
<text x="121.6" y="210.5">9</text>
<text x="121.6" y="213.1">10</text>
<text x="121.6" y="215.8">11</text>
<text x="94.1" y="218.5">15</text>
<text x="99.5" y="219.5">R-EXT</text>
<text x="112.8" y="216.9">OUT6</text>
<text x="112.8" y="219.5">OUT7</text>
<text x="121.6" y="218.5">12</text>
<text x="94.1" y="245.2">13</text>
<text x="95.6" y="242.5">4</text>
<text x="99.5" y="243.6">LE(ED1)</text>
<text x="112.8" y="243.6">OUT0</text>
<text x="121.6" y="242.5">5</text>
<text x="121.6" y="245.2">6</text>
<text x="95.6" y="250.5">3</text>
<text x="99.5" y="251.6">CLK</text>
<text x="99.5" y="246.2">OE(ED2)</text>
<text x="112.8" y="246.2">OUT1</text>
<text x="112.8" y="248.9">OUT2</text>
<text x="112.8" y="251.6">OUT3</text>
<text x="121.6" y="247.8">7</text>
<text x="121.6" y="250.5">8</text>
<text x="94.1" y="253.2">14</text>
<text x="95.6" y="255.8">2</text>
<text x="99.5" y="254.2">SDO</text>
<text x="99.5" y="256.9">SDI</text>
<text x="112.8" y="254.2">OUT4</text>
<text x="112.8" y="256.9">OUT5</text>
<text x="121.6" y="253.2">9</text>
<text x="121.6" y="255.8">10</text>
<text x="94.1" y="261.2">15</text>
<text x="99.5" y="262.2">R-EXT</text>
<text x="112.8" y="259.6">OUT6</text>
<text x="112.8" y="262.2">OUT7</text>
<text x="121.6" y="258.5">11</text>
<text x="121.6" y="261.2">12</text>
<text x="94.1" y="287.8">13</text>
<text x="95.6" y="285.2">4</text>
<text x="99.5" y="286.2">LE(ED1)</text>
<text x="112.8" y="286.2">OUT0</text>
<text x="121.6" y="285.2">5</text>
<text x="121.6" y="287.8">6</text>
<text x="95.6" y="293.2">3</text>
<text x="99.5" y="288.9">OE(ED2)</text>
<text x="112.8" y="288.9">OUT1</text>
<text x="112.8" y="291.6">OUT2</text>
<text x="121.6" y="290.5">7</text>
<text x="121.6" y="293.2">8</text>
<text x="94.1" y="295.8">14</text>
<text x="95.6" y="298.5">2</text>
<text x="99.5" y="296.9">SDO</text>
<text x="99.5" y="294.2">CLK</text>
<text x="99.5" y="299.6">SDI</text>
<text x="112.8" y="294.2">OUT3</text>
<text x="112.8" y="296.9">OUT4</text>
<text x="112.8" y="299.6">OUT5</text>
<text x="121.6" y="295.8">9</text>
<text x="121.6" y="298.5">10</text>
<text x="94.1" y="303.8">15</text>
<text x="99.5" y="304.9">R-EXT</text>
<text x="112.8" y="302.2">OUT6</text>
<text x="112.8" y="304.9">OUT7</text>
<text x="121.6" y="301.2">11</text>
<text x="121.6" y="303.8">12</text>
</g>
<g font-size="2.3" fill="#f00">
<text x="187.5" y="34.5">16</text>
<text x="192.8" y="35.5">VDD</text>
<text x="94.1" y="53.1">16</text>
<text x="99.5" y="54.2">VDD</text>
<text x="94.1" y="95.8">16</text>
<text x="99.5" y="96.9">VDD</text>
<text x="94.1" y="138.5">16</text>
<text x="99.5" y="139.5">VDD</text>
<text x="94.1" y="181.1">16</text>
<text x="99.5" y="182.2">VDD</text>
<text x="94.1" y="223.8">16</text>
<text x="99.5" y="224.9">VDD</text>
<text x="94.1" y="266.5">16</text>
<text x="99.5" y="267.6">VDD</text>
<text x="94.1" y="309.2">16</text>
<text x="99.5" y="310.2">VDD</text>
</g>
<g font-size="2.3">
<text x="215" y="34.5">1</text>
<text x="121.6" y="53.1">1</text>
<text x="187.5" y="55.8">13</text>
<text x="187.5" y="58.5">12</text>
<text x="192.8" y="56.9">OE</text>
<text x="192.8" y="59.5">RCLK</text>
<text x="207.7" y="56.9">VCC</text>
<text x="215" y="55.8">16</text>
<text x="187.5" y="63.8">10</text>
<text x="192.8" y="64.9">SRCLR</text>
<text x="209.1" y="64.9">QB</text>
<text x="209.1" y="62.2">QA</text>
<text x="215" y="63.8">1</text>
<text x="215" y="61.1">15</text>
<text x="187.5" y="66.5">11</text>
<text x="192.8" y="67.5">SRCLK</text>
<text x="208.9" y="70.2">QD</text>
<text x="209.1" y="67.5">QC</text>
<text x="215" y="66.5">2</text>
<text x="215" y="69.1">3</text>
<text x="215" y="71.8">4</text>
<text x="187.5" y="77.1">14</text>
<text x="209.2" y="72.9">QE</text>
<text x="209.4" y="75.5">QF</text>
<text x="215" y="74.5">5</text>
<text x="215" y="77.1">6</text>
<text x="188.9" y="82.5">8</text>
<text x="192.8" y="78.2">SER</text>
<text x="192.8" y="83.5">GND</text>
<text x="208.9" y="78.2">QG</text>
<text x="209" y="80.9">QH</text>
<text x="209" y="83.5">GN</text>
<text x="215" y="79.8">7</text>
<text x="215" y="82.5">9</text>
<text x="121.6" y="95.8">1</text>
<text x="121.6" y="138.5">1</text>
<text x="121.6" y="181.1">1</text>
<text x="121.6" y="223.8">1</text>
<text x="121.6" y="266.5">1</text>
<text x="121.6" y="309.2">1</text>
</g>
<g font-size="2.3" fill="#8d2323">
<text x="34.3" y="266.5">1</text>
<text x="34.3" y="269.2">2</text>
<text x="34.3" y="271.8">3</text>
<text x="34.3" y="274.5">4</text>
<text x="34.3" y="277.2">5</text>
<text x="34.3" y="279.8">6</text>
<text x="34.3" y="282.5">7</text>
<text x="34.3" y="285.2">8</text>
</g>
</svg>
